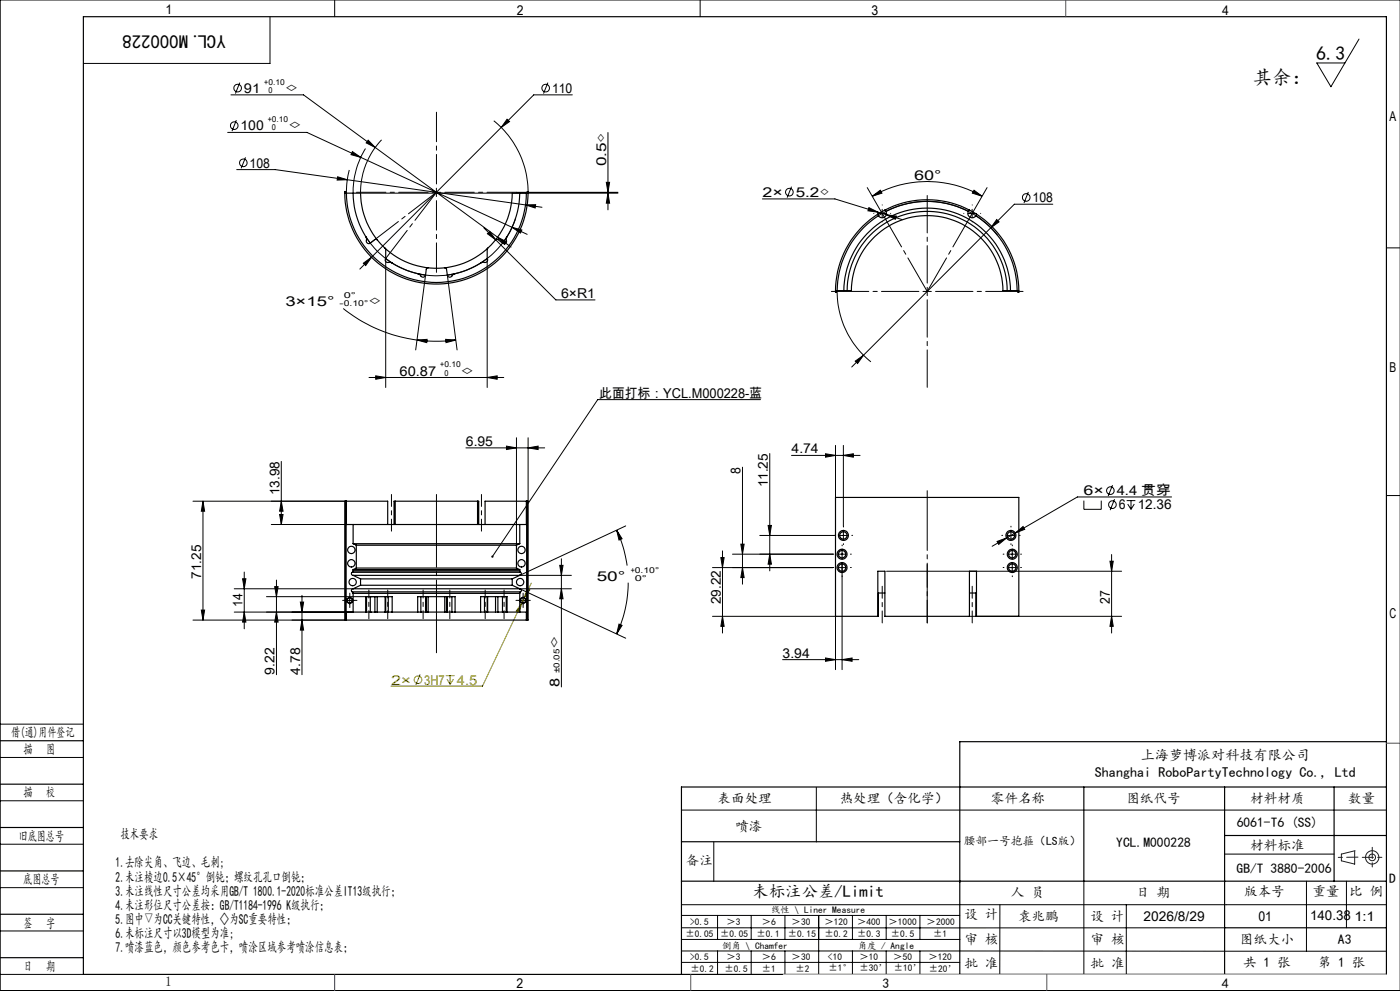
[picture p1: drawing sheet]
<svg xmlns="http://www.w3.org/2000/svg" width="420mm" height="297mm" viewBox="0 0 420 297" stroke-linecap="round" stroke-linejoin="round" font-family="sans-serif">
<g fill="none" stroke="#808000" stroke-width=".3">
<path d="M157.2 179.3l-12.5 26.3h-27.4M158.1 176.4l.9 .4-1.8 2.5zM159.4 174.8l-2.2 4.5M156.6 180.6l-.8 2.9-.9-.4zM126 202.1l-1.3 3.2M133.7 202.5h2.6M134.1 203.5l.9 1.6M135 202.5v2.6M136 203.5l-1 1.6"/>
<circle cx="125.4" cy="203.7" r="1.14"/>
</g>
<g fill="none" stroke="#000" stroke-width=".3">
<path d="M100.4 0v5M210 0v5M420 0h-419.9v297h419.9M81 5v14h-56M407.7 11.7l-8.4 14.3-4.3-7.1h8.5M68.3 39.7h23.8l61.5 28.4M69.3 28.4h21.8l62.2 45.6M70.9 36l-1.3 3.3M71.9 24.8l-1.3 3.2M148.1 36.2a27.6 27.6 0 0 1 10.3 21.7M152.1 35.7l.8 .7-2.5 1.8zM164.4 24.8l-1.3 3.2"/>
<path d="M171.7 28.4h-11.6l-48.6 48.7M182.4 39.7v23.2M71 50.8h11.6l75.1 10.6M73.7 47.2l-1.3 3.2M101.3 53l2.9 .9-3.1 .1zM104.8 50.9l-.7 3.9-.2 3.1M105.7 45.4l2.5 1.8-2.9-.8zM109.6 44.5a24.5 24.5 0 0 0-3.7 13.4M110.5 42l2.1 2.2-2.7-1.4zM114.5 41.9a22.7 22.7 0 0 0-6.3 16h77.2M129.7 57.6h2.5M130.9 56.4v2.5"/>
<path d="M154.9 57.6h30.5M181.9 54.6h1l-.5 3zM182.4 57.9l.5 3h-1zM228.7 59.6h21.8l12.9 4M237.5 55.9l-1.4 3.3M260.2 56.2l4.5 7.8M261.7 58.8l2.4-1.8 .5 .9zM261.7 58.8a32.9 32.9 0 0 1 32.9 0M292.2 57l2.4 1.8-2.9-.9zM296.1 56.2l-4.5 7.8M308.5 57.5l-1.3 3.3M109 78.9l2.5-1.8-1.8 2.5z"/>
<path d="M111.5 77.1l-3.5 3.5M115.7 77.5v38.6M145.2 68.3l3.5 3.6M146.2 77.5v38.6M146.2 70.1l.7-.7 1.8 2.5zM148.7 71.9l18.1 18h11.7M149.3 71.1l2.7 1.4-.6 .8zM153.6 68.1l3 .8-.5 .9zM153.6 68.1l4.6 2.1M154.7 65.4a25 25 0 0 1-20.7 17.1 25 25 0 0 1-24.3-11.6M157.7 61.4l3-.1-.2 1zM157.7 61.4l4.9 .7"/>
<path d="M260.7 62.2l2.7 1.4-3-.4zM263.4 64h2.5M263.4 63.6l2.5 .7M263.5 64.7a27 27 0 0 1 35.7 5.8M264.7 62.7v2.5M265.9 64.3l3 .5-.3 .9zM265.9 64.3l4.8 1.5M290.4 64h2.5M291.6 62.7v2.5M299 65.8l.7 .7-2.4 1.8zM315.8 61.2h-11.5l-48.8 48.8M415.9 74.3h4.1"/>
<path d="M103 92.5a44.9 44.9 0 0 0 22.1 9.4M127.7 82.4l-3 22.5M134.2 82.4l2.9 22.5M251.1 87.1a27.2 27.2 0 0 0 10.2 21.3M276.9 87.3h2.5M278.2 86.1v2.5M110.7 113.1h40.4M112.7 112.6l3 .5-3 .6zM125.1 101.9l3-.2-.1 1zM125.1 101.9l4.9 .4 6.7-.4M133.7 101.7l3 .2-2.9 .8zM146.2 113.1l3-.5v1.1z"/>
<path d="M228.1 119.8h-48.8l-31.6 47M256.6 108.2l2.4-1.7-1.7 2.4zM84.4 138.3v18.9M139.8 134.2h23.6M151.9 133.7l3 .5-3 .5zM154.9 131.2v32.2M158.4 134.2l3-.5v1zM158.4 131.2v19M230.9 135.9v35.2M237.5 136.5h20.5M247.7 136l2.9 .5-2.9 .5zM250.6 133.5v15.6"/>
<path d="M253 136.5l3-.5v1zM253 133.5v24.2M57.9 150.2h46M60.9 150.2l.5 3h-1zM60.9 150.2v35.6M81.4 157.2h22.5M83.9 154.2h1l-.5 3zM84.4 150.2l.5 3h-1zM185 158.9l1.6 2.6-.9 .4zM185 158.9l2 5.2 1.1 5.4M187.7 157.6l-31.8 14.8h15.5M222.7 140v35.1"/>
<path d="M230.4 157.5h1l-.5 3zM253 159.2v2.5M303.3 159.2v2.5M304.6 159.7l2.3-1.9 .5 .8zM304.6 159.7l-2.6 1.5M325.2 150v2.6h5.2v-2.6M333.8 145.4l-1.3 3.3M334.4 149.6l-1.3 3.3M338 150h2.6M338.3 151.1l1 1.5M339.3 150v2.6M340.3 151.1l-1 1.5"/>
<path d="M351.5 148.9h-28.3l-18.6 10.8M415.9 148.5h4.1M70.3 176.5h35.6M72.8 173.5h1l-.5 3zM73.3 171.4v17.1M79.9 178.8h33.3M82.4 175.8h1l-.5 3zM82.9 173.8v28.4M90.6 178.4v23.8M103.7 179.9h2.5M104.9 178.7v2.5M155.7 179.9h2.5"/>
<path d="M156.9 178.7v2.5M167.9 169.4h1l-.5 3zM168.4 167.5v38.4M168.4 176.5l.5 3h-1zM171.4 176.5h-15.5l31.8 14.8M188.5 174.6a36 36 0 0 1-3.5 15.4M213.7 170.1h36.2M216.3 167.1h.9l-.5 3zM216.7 165.1v24.6M222.2 163.1h1l-.5 3zM222.7 170.1l.5 3h-1zM227.9 160.5h22.4"/>
<path d="M230.9 166.1l.5 3h-1zM249.9 166.1h-30.2M251.4 166.1h2.5M251.4 170.1h2.5M251.8 160.5h2.5M252.6 164.8v2.6M252.6 168.8v31.9M266 171.2h70.5M299.1 162.3l2.9-1.1-2.4 2zM302 161.2l-4.4 2.5M302 160.5h2.5M302.4 166.1h2.5"/>
<path d="M302.4 170.1h2.5M303.7 164.8v2.6M303.7 168.8v2.5M333 168.2h1l-.5 3zM333.5 166.2v23.5M57.9 185.8h46M60.4 182.8h1l-.5 3zM70.3 183.4h35.6M73.3 183.4l.5 3h-1zM82.9 183.4l.5 3h-1zM90.1 180.4h1l-.5 3zM90.6 185.8l.5 3h-1z"/>
<path d="M185.7 187l.9 .4-1.6 2.6zM213.7 184.7h36.9v16M216.7 184.7l.5 3h-.9zM234.8 197.7h22.8M247.7 197.2l2.9 .5-2.9 .5zM252.6 197.7l3-.5v1zM290.8 184.7h45.7M333.5 184.7l.5 3h-1zM0 217h25M0 227h25M0 240h25M244.9 236v16.3"/>
<path d="M0 253h25M204.4 242.8h211.5M214.1 252.4v11.8M367.4 256h32.8M0 266h25M0 279h25M204.4 271.1h211.5M204.4 278.1h163M204.4 274.4h83.5M215.3 274.4v7.1M225.4 274.4v7.1M235.5 274.4v7.1"/>
<path d="M245.6 274.4v17.6M255.7 274.4v7.1M265.9 274.4v7.1M276 274.4v7.1M300 271.1l-.1 21M325.2 264.1v27.9M337.9 271.1v20.9M391.9 264.1v21M403.9 264.1v14M0 292h25M204.4 285l211.5 .1M204.4 288.4h83.5"/>
<path d="M204.5 281.5h83.5M215.3 285v7M225.4 285v7M235.5 285v7M255.7 285v7M265.9 285v7M276 285v7M287.9 292h128"/>
<circle cx="70.3" cy="37.6" r="1.14"/>
<circle cx="71.3" cy="26.4" r="1.15"/>
<circle cx="163.7" cy="26.4" r="1.15"/>
<circle cx="73" cy="48.8" r="1.15"/>
<circle cx="236.8" cy="57.6" r="1.15"/>
<circle cx="307.9" cy="59.2" r="1.15"/>
<circle cx="333.1" cy="147.1" r="1.15"/>
<circle cx="333.7" cy="151.3" r="1.15"/>
</g>
<g fill="none" stroke="#191924" stroke-width=".3">
<path d="M402.4 256l4-1v4l-4-1z"/>
<circle cx="411.7" cy="257" r="1"/>
<circle cx="411.7" cy="257" r="2"/>
</g>
<g fill="none" stroke="#000" stroke-width=".3" stroke-dasharray="30.5 1.3 1.3 1.3">
<path d="M262.2 64h-.1M264.7 61.5v-.1M264.7 66.5h.1M267.2 64h.1M289.2 64h-.1M291.7 61.5v-.1M291.7 66.5h.1M294.2 64h.1M253 158v-.3M303.3 158v-.3M103.7 179.9h-.9M104.9 178.7v-.9"/>
<path d="M106.2 179.9h.9M155.7 179.9h-.9M156.9 178.7v-.9M158.2 179.9h.9M250.1 166.1h-.2M250.1 170.1h-.2M250.5 160.5h-.2M252.6 163.6v-.3M252.6 168.6v.2M252.6 167.6v-.3M252.6 172.6v.2M253 163v.2"/>
<path d="M255.1 166.1h.3M255.1 170.1h.3M255.5 160.5h.3M300.8 160.5h-.3M301.2 166.1h-.3M301.2 170.1h-.3M303.3 163v.2M303.7 163.6v-.3M303.7 168.6v.2M303.7 167.6v-.3M303.7 172.6v.2M305.8 160.5h.2"/>
<path d="M306.2 166.1h.2M306.2 170.1h.2M104.9 181.2v.9M156.9 181.2v.9"/>
</g>
<path d="M275.7 87.3h-26.3M278.2 84.8v-26.2M278.2 89.8v26.3M280.7 87.3h26.2" fill="none" stroke="#000" stroke-width=".3" stroke-dasharray="30.5 1.3 1.3 1.3" stroke-dashoffset="19.3"/>
<path d="M130.9 148.2v47.4" fill="none" stroke="#000" stroke-width=".3" stroke-dasharray="30.5 1.3 1.3 1.3" stroke-dashoffset="8.7"/>
<path d="M117.4 159.2v-11M144.4 159.2v-11M264.7 175.7v11M291.7 175.7v11" fill="none" stroke="#000" stroke-width=".3" stroke-dasharray="30.5 1.3 1.3 1.3" stroke-dashoffset="26.9"/>
<path d="M110.7 176.8v8.6M116.3 176.8v8.6M126.9 176.8v8.6M134.9 176.8v8.6M145.6 176.8v8.6M151.2 176.8v8.6" fill="none" stroke="#000" stroke-width=".3" stroke-dasharray="30.5 1.3 1.3 1.3" stroke-dashoffset="28.1"/>
<path d="M128.4 57.6h-21.5M130.9 55.1v-21.5M133.4 57.6h21.5M130.9 60.1v21.5" fill="none" stroke="#000" stroke-width=".3" stroke-dasharray="30.5 1.3 1.3 1.3" stroke-dashoffset="21.6"/>
<path d="M278.2 169.2v17.5" fill="none" stroke="#000" stroke-width=".3" stroke-dasharray="30.5 1.3 1.3 1.3" stroke-dashoffset="23.6"/>
<path d="M278.2 147.1v39.6" fill="none" stroke="#000" stroke-width=".3" stroke-dasharray="30.5 1.3 1.3 1.3" stroke-dashoffset="12.6"/>
<path d="M130.9 57.6l-15.2 19.9M111.1 72.8l19.8-15.2" fill="none" stroke="#000" stroke-width=".3" stroke-dasharray="30.5 1.3 1.3 1.3" stroke-dashoffset="19.9"/>
<path d="M264.7 64l13.5 23.3M278.2 87.3l13.5-23.3" fill="none" stroke="#000" stroke-width=".3" stroke-dasharray="30.5 1.3 1.3 1.3" stroke-dashoffset="18.9"/>
<g fill="none" stroke="#000" stroke-width=".35">
<path d="M25 5h390.9v287h-390.9zM0 222h25M0 235h25M325.2 235.9v28.2M367.4 235.9v56.1M400.2 235.9v28.3M415.9 235.9h-211.5v56.1M415.9 222.3h-128v69.7M0 248h25M204.4 252.3h83.5M367.4 250.4h48.5M0 261h25"/>
<path d="M0 274h25M204.4 264.1h211.5M367.4 278.1h48.5M0 287h25"/>
</g>
<path d="M407.4 256.9l-5.9 .1M408.7 256.9h6M411.7 253.9v6" fill="none" stroke="#191924" stroke-width=".3" stroke-dasharray="6.3 1.3 1.3 1.3" stroke-dashoffset="3"/>
<path d="M235 292h180.9" fill="none" stroke="#c0c0c0" stroke-width=".3"/>
<path d="M319.7 0v5M415.9 222.7h4.1M100.4 292v5M207.2 292v5M314 292v5" fill="none" stroke="#00f" stroke-width=".3"/>
<path d="M406.4 255h.1" fill="none" stroke="#0ff" stroke-width=".3"/>
<g fill="#000">
<path d="M147.5 166.5a.34 .34 0 0 1 .6 .3 .34 .34 0 0 1-.6 .3l.2-.3-.2 .3z"/>
<path d="M292.2 57l2.4 1.8-2.9-.9zM261.7 58.8l2.4-1.8 .5 .9z"/>
<path d="M151.9 133.7l3 .5-3 .5zM158.4 134.2l3-.5v1zM185.7 187l.9 .4-1.6 2.6zM185 158.9l1.6 2.6-.9 .4zM149.3 71.1l2.1 2.2 .6-.8zM110.5 42l-.6 .8 2.7 1.4zM153.6 68.1l2.5 1.7 .5-.9zM105.7 45.4l-.4 1 2.9 .8zM157.7 61.4l2.8 .9 .2-1zM101.3 53l-.2 1 3.1-.1zM109 78.9l.7 .7 1.8-2.5zM152.1 35.7l-1.7 2.5 2.5-1.8zM146.9 69.4l-.7 .7 2.5 1.8zM125.1 101.9l3-.2-.1 1zM133.7 101.7l3 .2-2.9 .8zM112.7 112.6l3 .5-3 .6zM146.2 113.1l3-.5v1.1zM299.1 162.3l.5 .9 2.4-2zM304.6 159.7l2.8-1.1-.5-.8zM256.6 108.2l.7 .7 1.7-2.4zM299 65.8l-1.7 2.5 2.4-1.8zM265.9 64.3l2.7 1.4 .3-.9zM260.7 62.2l-.3 1 3 .4z"/>
<path d="M253 136.5l3-.5v1zM247.7 136l2.9 .5-2.9 .5zM252.6 197.7l3-.5v1zM247.7 197.2l2.9 .5-2.9 .5z"/>
<path d="M72.8 173.5h1l-.5 3zM73.3 183.4l.5 3h-1z"/>
<path d="M82.4 175.8h1l-.5 3zM82.9 183.4l.5 3h-1zM90.1 180.4h1l-.5 3zM90.6 185.8l.5 3h-1zM84.4 150.2l.5 3h-1zM83.9 154.2h1l-.5 3zM167.9 169.4h1l-.5 3zM168.4 176.5l.5 3h-1zM333 168.2h1l-.5 3zM333.5 184.7l.5 3h-1zM222.2 163.1h1l-.5 3zM222.7 170.1l.5 3h-1z"/>
<path d="M216.3 167.1h.9l-.5 3zM216.7 184.7l.5 3h-.9z"/>
<path d="M60.4 182.8h1l-.5 3zM60.9 150.2l.5 3h-1zM182.4 57.9l.5 3h-1zM181.9 54.6h1l-.5 3zM230.9 166.1l.5 3h-1zM230.4 157.5h1l-.5 3z"/>
</g>
<path d="M158.1 176.4l-.9 2.9 1.8-2.5zM156.6 180.6l-1.7 2.5 .9 .4z" fill="#808000"/>
<g fill="none" stroke="#000" stroke-width=".35">
<path d="M103.9 57.9a27 27 0 0 0 27 26.8 27 27 0 0 0 27-26.8M105.9 57.9a25 25 0 0 0 3.8 13M155.9 57.9a25.4 25.4 0 0 1-3.8 13M109.7 70.9l.3 .7a.88 .88 0 0 0 0 1.1 .88 .88 0 0 0 1.1 .2M109.7 70.9l1.4 2M113.2 71.9a23.2 23.2 0 0 1-5-14h-4.5v-.5h-.3a27.5 27.5 0 0 0 27.5 27.7 27.5 27.5 0 0 0 27.5-27.7h-.2l-.1 .5h-4.4a22.6 22.6 0 0 1-5 14M113.2 71.9l-.3-.2-.4 .1-1.4 1.1M113.2 71.9l2.3 2.5M115.5 74.4l.2 .3v2.8M115.5 74.4a22.4 22.4 0 0 0 12.9 5.9M115.7 77.5a.85 .85 0 0 0 .2 1 .85 .85 0 0 0 1 .1l.8 .2M115.7 77.5l2 1.3"/>
<path d="M117.7 78.8a25.4 25.4 0 0 0 7.6 3.2M144.2 78.8a25.4 25.4 0 0 1-7.7 3.2M146.2 77.5a.87 .87 0 0 1-.2 1.1 .87 .87 0 0 1-1.1 0l-.7 .2M146.2 77.5l-2 1.3M146.3 74.4l-.1 3.1M146.3 74.4a22.4 22.4 0 0 1-12.9 5.9M148.7 71.9l-2.4 2.5M148.7 71.9l.6-.1 1.4 1.1M152.1 70.9l-.2 .7a.88 .88 0 0 1-.1 1.1 .88 .88 0 0 1-1.1 .2M152.1 70.9l-1.4 2M263.3 64.2a27.5 27.5 0 0 0-12.7 23.4h.3l.1-.5h4.4a22.7 22.7 0 0 1 22.7-22.5 22.7 22.7 0 0 1 22.8 22.5h4.4l.1 .5h.2a27.5 27.5 0 0 0-12.7-23.4M263.3 64.2l.2 .5"/>
<path d="M263.5 64.7a26.9 26.9 0 0 0-12.4 22.4M265.5 63l.3 .4M265.5 63a27.5 27.5 0 0 1 25.3 0M265.5 63l-2.2 1.2M265.8 63.4a27 27 0 0 1 24.7 0M265.8 63.4a1.3 1.3 0 0 1-.5 1.7 1.3 1.3 0 0 1-1.8-.4M290.5 63.4a1.3 1.3 0 0 0 .5 1.7 1.3 1.3 0 0 0 1.8-.4M290.8 63l-.3 .4M290.8 63l2.1 1.2M292.8 64.7a26.9 26.9 0 0 1 12.4 22.4M292.9 64.2l-.1 .5M125.3 82l.7 .4a.89 .89 0 0 0 .8 .6 .89 .89 0 0 0 .9-.6"/>
<path d="M125.3 82l2.4 .4M127.7 82.4h.1M128.4 80.3l-.5 .4-.2 1.7M128.4 80.3h5M133.4 80.3l.5 .3 .3 1.8M134.2 82.4h.1M136.5 82l-.6 .4a.86 .86 0 0 1-.8 .6 .86 .86 0 0 1-.9-.6M136.5 82l-2.3 .4M253.2 87.1a25 25 0 0 1 24.9-24.7 25 25 0 0 1 25 24.7M254.1 87.1a24 24 0 0 1 24-23.8 24 24 0 0 1 24.1 23.8M103.7 150.2h.1M103.7 150.2h-.3v35.6h.3"/>
<path d="M103.7 150.2v35.6M103.8 150.2h.1M103.8 150.2v35.6M103.9 150.2h12.4v7M103.9 150.2v7h2M105.9 157.2h50M105.9 157.2v5.7M118.6 150.2h-.4v7M118.6 150.2h24.7M118.6 150.2v7M143.3 150.2h.3v7M143.3 150.2v7"/>
<path d="M155.9 157.2v5.7M157.9 150.2h-12.4v7M157.9 150.2h.2M157.9 150.2v7h-2M158.1 150.2h.1M158.1 150.2v35.6M158.2 150.2h.2v35.6h-.2M158.2 150.2v35.6M105.7 177.4l.2 .4M105.7 171.5a.49 .49 0 0 0-.3 .6 .49 .49 0 0 0 .5 .3M105.7 177.4h50.4M105.7 171.5h50.4"/>
<path d="M105.9 171.1l-.2 .4M105.9 171.1h50M105.9 170.7h50M105.9 176.5h50M105.9 176.5a.5 .5 0 0 0-.5 .3 .5 .5 0 0 0 .3 .6M105.9 172.4h50M105.9 162.9h50M105.9 170.7v.4M105.9 177.8v5.6M105.9 162.9l1 .5M105.9 172.4l2.3 1.1M106.9 163.4h48"/>
<path d="M106.9 170.2h48M106.9 163.4v6.8M106.9 170.2l-1 .5M108.2 175.4h45.5M108.2 173.5h45.5M108.2 173.5v1.9M108.2 175.4l-2.3 1.1M110 178.8v4.6M111.1 178.8h-1.4v4.6M111.1 178.8h.1M111.1 178.8h1.4M111.1 178.8v4.6"/>
<path d="M112.5 178.8h.7M112.5 178.8v4.6M113.2 178.8h2.3M113.2 178.8v4.6M115.5 178.8h.2M115.5 178.8v4.6M115.7 178.8h2v4.6M115.7 178.8v4.6M116.5 178.8v4.6M126.3 178.8v4.6M127.7 178.8h-2.4v4.6M127.7 178.8h.2"/>
<path d="M127.7 178.8v4.6M127.9 178.8h.5M127.9 178.8v4.6M128.4 178.8h5M128.4 178.8v4.6M133.4 178.8h.5M133.4 178.8v4.6M133.9 178.8h.3M133.9 178.8v4.6M134.2 178.8h2.3v4.6M134.2 178.8v4.6M135.6 178.8v4.6"/>
<path d="M145.3 178.8v4.6M146.2 178.8h-2v4.6M146.2 178.8h.1M146.2 178.8v4.6M146.3 178.8h2.4M146.3 178.8v4.6M148.7 178.8h.7M148.7 178.8v4.6M149.4 178.8v4.6M149.4 178.8h1.3M150.7 178.8h1.4v4.6M150.7 178.8h.1"/>
<path d="M150.7 178.8v4.6M151.9 178.8v4.6M153.7 175.4l2.2 1.1M153.7 173.5v1.9M154.9 163.4v6.8M154.9 170.2l1 .5M155.9 176.5h.1M155.9 172.4h.1M155.9 176.5a.59 .59 0 0 1 .5 .5 .59 .59 0 0 1-.4 .6l-.1 .2M155.9 177.8h-50M155.9 171.1l.1 .1a.61 .61 0 0 1 .4 .6 .61 .61 0 0 1-.5 .6M155.9 170.7v.4"/>
<path d="M155.9 177.8v5.6M155.9 172.4l-2.2 1.1M155.9 162.9l-1 .5M156 172.4h.1M156.1 176.5h-.1M265.5 177.7h-2v7h-.2M290.8 177.7h2v7h.1M103.7 185.8h.1M103.8 185.8h.1M103.9 185.8h54M105.9 183.4h3.8M105.9 183.4h-2v2.4"/>
<path d="M109.7 183.4h.3M110 183.4h1.1M111.1 183.4h.1M111.1 183.4h1.4M112.5 183.4h.7M113.2 183.4h2.3M115.5 183.4h.2M115.7 183.4h.8M116.5 183.4h1.2M117.7 183.4h7.6M125.3 183.4h1M126.3 183.4h1.4"/>
<path d="M127.7 183.4h.2M127.9 183.4h.5M128.4 183.4h5M133.4 183.4h.5M133.9 183.4h.3M134.2 183.4h1.4M135.6 183.4h.9M136.5 183.4h7.7M144.2 183.4h1.1M145.3 183.4h.9M146.2 183.4h.1M146.3 183.4h2.4"/>
<path d="M148.7 183.4h.7M149.4 183.4h1.3M150.7 183.4h.1M150.7 183.4h1.2M151.9 183.4h.2M152.1 183.4h3.8M155.9 183.4h2v2.4M157.9 185.8h.2M158.1 185.8h.1M263.3 184.7h-12.7v-35.6h55v35.6h-12.7M263.3 184.7v-13.5h2.2v13.5h25.3v-13.5h2.1v13.5"/>
<circle cx="104.9" cy="179.9" r=".75"/>
<circle cx="104.9" cy="179.9" r=".89"/>
<circle cx="105.4" cy="168.8" r="1.1"/>
<circle cx="105.4" cy="164.8" r="1.09"/>
<circle cx="105.8" cy="174.4" r="1.09"/>
<circle cx="156" cy="174.4" r="1.09"/>
<circle cx="156.5" cy="164.8" r="1.09"/>
<circle cx="156.5" cy="168.8" r="1.1"/>
<circle cx="156.9" cy="179.9" r=".75"/>
<circle cx="156.9" cy="179.9" r=".89"/>
<circle cx="252.6" cy="170.1" r="1.49"/>
<circle cx="252.6" cy="166.1" r="1.1"/>
<circle cx="252.6" cy="170.1" r="1.09"/>
<circle cx="252.6" cy="166.1" r="1.49"/>
<circle cx="253" cy="160.5" r="1.09"/>
<circle cx="253" cy="160.5" r="1.5"/>
<circle cx="303.3" cy="160.5" r="1.5"/>
<circle cx="303.3" cy="160.5" r="1.09"/>
<circle cx="303.7" cy="166.1" r="1.49"/>
<circle cx="303.7" cy="170.1" r="1.09"/>
<circle cx="303.7" cy="166.1" r="1.1"/>
<circle cx="303.7" cy="170.1" r="1.49"/>
</g>
<g font-size="5.8">
<text x="394.8" y="18">6.3</text>
<text x="375.9" y="25.2">其余：</text>
</g>
<text font-size="5.6" x="67.7" y="10.6" transform="rotate(-180 67.7 10.6)">YCL.M000228</text>
<text font-size="4.9" x="225.7" y="269">未标注公差/Limit</text>
<g font-size="4.2">
<text x="342.2" y="227.9">上海萝博派对科技有限公司</text>
<text x="328.5" y="232.8">Shanghai RoboPartyTechnology Co., Ltd</text>
<text x="36.1" y="251.5">技术要求</text>
<text x="34.7" y="260">1.去除尖角、飞边、毛刺;</text>
<text x="34.7" y="264.2">2.未注棱边0.5×45°倒钝；螺纹孔孔口倒钝；</text>
<text x="34.7" y="268.5">3.未注线性尺寸公差均采用GB/T 1800.1-2020标准公差IT13级执行；</text>
<text x="34.7" y="272.7">4.未注形位尺寸公差按：GB/T1184-1996 K级执行；</text>
<text x="34.7" y="276.9">5.图中▽为CC关键特性，◇为SC重要特性；</text>
<text x="34.7" y="281.2">6.未标注尺寸以3D模型为准;</text>
<text x="34.7" y="285.4">7.喷漆蓝色，颜色参考色卡，喷涂区域参考喷涂信息表；</text>
</g>
<g font-size="4.1">
<text x="49.6" y="4.3">1</text>
<text x="155.1" y="4.6">2</text>
<text x="261.4" y="4.6">3</text>
<text x="366.6" y="4.6">4</text>
<text x="73.2" y="27.9">91</text>
<text x="85.4" y="27.9">◇</text>
<text x="165.6" y="27.9">110</text>
<text x="72.2" y="39.1">100</text>
<text x="86.4" y="39.1">◇</text>
<text x="416.9" y="36.3">A</text>
<text x="74.9" y="50.2">108</text>
<text x="181.8" y="49.9" transform="rotate(-90 181.8 49.9)">0.5◇</text>
<text x="274.2" y="53.8">60°</text>
<text x="228.7" y="59">2×</text>
<text x="238.7" y="59">5.2◇</text>
<text x="309.8" y="60.6">108</text>
<text x="168.4" y="89.3">6×R1</text>
<text x="85.6" y="91.9">3×15°</text>
<text x="110.5" y="91.9">◇</text>
<text x="119.9" y="112.6">60.87</text>
<text x="138.2" y="112.6">◇</text>
<text x="416.9" y="111.3">B</text>
<text x="179.8" y="119.1">此面打标：YCL.M000228-蓝</text>
<text x="139.8" y="133.6">6.95</text>
<text x="237.5" y="135.9">4.74</text>
<text x="222.2" y="142" transform="rotate(-90 222.2 142)">8</text>
<text x="83.8" y="148.4" transform="rotate(-90 83.8 148.4)">13.98</text>
<text x="230.4" y="146.1" transform="rotate(-90 230.4 146.1)">11.25</text>
<text x="325" y="148.5">6×</text>
<text x="335" y="148.5">4.4 贯穿</text>
<text x="335.6" y="152.7">6</text>
<text x="341.3" y="152.7">12.36</text>
<text x="60.3" y="173.4" transform="rotate(-90 60.3 173.4)">71.25</text>
<text x="179" y="174">50°</text>
<text x="72.7" y="182" transform="rotate(-90 72.7 182)">14</text>
<text x="216.2" y="181.1" transform="rotate(-90 216.2 181.1)">29.22</text>
<text x="332.9" y="181" transform="rotate(-90 332.9 181)">27</text>
<text x="416.9" y="185.3">C</text>
<text x="167.9" y="194.4" transform="rotate(-90 167.9 194.4)">◇</text>
<text x="234.8" y="197.1">3.94</text>
<text x="82.4" y="202.2" transform="rotate(-90 82.4 202.2)">9.22</text>
<text x="90" y="202.2" transform="rotate(-90 90 202.2)">4.78</text>
<text x="167.9" y="205.8" transform="rotate(-90 167.9 205.8)">8</text>
<text x="3.3" y="220.9">借(通)用件登记</text>
<text x="7.1" y="226">描</text>
<text x="13.9" y="226">图</text>
<text x="7" y="238.9">描</text>
<text x="13.8" y="238.9">校</text>
<text x="215.3" y="240.8">表面处理</text>
<text x="251.9" y="240.8">热处理（含化学）</text>
<text x="297.3" y="240.8">零件名称</text>
<text x="337.9" y="240.8">图纸代号</text>
<text x="375.1" y="240.8">材料材质</text>
<text x="404.4" y="240.8">数量</text>
<text x="220.6" y="249">喷漆</text>
<text x="371" y="247.7">6061-T6 (SS)</text>
<text x="5.6" y="252">旧底图总号</text>
<text x="334.9" y="253.7">YCL.M000228</text>
<text x="375.1" y="254.9">材料标准</text>
<text x="205.7" y="259.3">备注</text>
<text x="371" y="261.6">GB/T 3880-2006</text>
<text x="7" y="265">底图总号</text>
<text x="303.3" y="269">人 员</text>
<text x="340.8" y="269">日 期</text>
<text x="373.2" y="268.7">版本号</text>
<text x="393.7" y="268.7">重量</text>
<text x="404.8" y="268.7">比 例</text>
<text x="416.7" y="264.6">D</text>
<text x="289.3" y="275.5">设 计</text>
<text x="393" y="275.7">140.38</text>
<text x="7" y="278">签</text>
<text x="13.8" y="278">字</text>
<text x="305.4" y="276">袁兆鹏</text>
<text x="327.2" y="276">设 计</text>
<text x="343.1" y="276">2026/8/29</text>
<text x="377.5" y="276">01</text>
<text x="406.3" y="276">1:1</text>
<text x="289.3" y="283">审 核</text>
<text x="327.2" y="282.9">审 核</text>
<text x="372" y="283">图纸大小</text>
<text x="401.4" y="283">A3</text>
<text x="7" y="291">日</text>
<text x="13.8" y="291">期</text>
<text x="289.3" y="290.1">批 准</text>
<text x="327.2" y="290">批 准</text>
<text x="373" y="289.8">共 1 张</text>
<text x="395.4" y="289.8">第 1 张</text>
<text x="49.6" y="295.6">1</text>
<text x="154.9" y="296">2</text>
<text x="264.7" y="296">3</text>
<text x="366.6" y="296">4</text>
</g>
<g font-size="4.1" fill="#808000">
<text x="117.3" y="205.2">2×</text>
<text x="127.3" y="205.2">3H7</text>
<text x="137.1" y="205.2">4.5</text>
</g>
<text font-size="3.5" x="289.1" y="253.4">腰部一号抱箍（LS版）</text>
<g font-size="2.8">
<text x="231.3" y="273.6">线性 \ Liner Measure</text>
<text x="205.6" y="280.8">±0.05</text>
<text x="207" y="277.2">&gt;0.5</text>
<text x="216" y="280.8">±0.05</text>
<text x="217.9" y="277.2">＞3</text>
<text x="227" y="280.8">±0.1</text>
<text x="228.5" y="277.2">＞6</text>
<text x="236.3" y="280.8">±0.15</text>
<text x="237.5" y="277.2">＞30</text>
<text x="247.4" y="277.2">＞120</text>
<text x="247.4" y="280.8">±0.2</text>
<text x="257.1" y="277.2">＞400</text>
<text x="257.1" y="280.8">±0.3</text>
<text x="266.6" y="277.2">＞1000</text>
<text x="267.3" y="280.8">±0.5</text>
<text x="278" y="277.2">＞2000</text>
<text x="279.9" y="280.8">±1</text>
<text x="207" y="287.8">&gt;0.5</text>
<text x="216.6" y="284.3">倒角 \ Chamfer</text>
<text x="217.9" y="287.8">＞3</text>
<text x="228.5" y="287.8">＞6</text>
<text x="237.5" y="287.8">＞30</text>
<text x="248.4" y="287.8">&lt;10</text>
<text x="257.3" y="284.3">角度 / Angle</text>
<text x="257.8" y="287.8">＞10</text>
<text x="268" y="287.8">＞50</text>
<text x="278.5" y="287.8">＞120</text>
<text x="207.1" y="291.3">±0.2</text>
<text x="217.3" y="291.3">±0.5</text>
<text x="228.5" y="291.3">±1</text>
<text x="238.7" y="291.3">±2</text>
<text x="248.6" y="291.1">±1°</text>
<text x="257.8" y="291.1">±30’</text>
<text x="268.1" y="291.1">±10’</text>
<text x="278.6" y="291.2">±20’</text>
</g>
<g font-size="2.4">
<text x="79.3" y="25.4">+0.10</text>
<text x="80.5" y="27.9">0</text>
<text x="80.3" y="36.7">+0.10</text>
<text x="81.5" y="39.1">0</text>
<text x="103.1" y="89.4">0°</text>
<text x="101.9" y="91.9">-0.10°</text>
<text x="132.1" y="110.1">+0.10</text>
<text x="133.3" y="112.6">0</text>
<text x="189.2" y="171.6">+0.10°</text>
<text x="190.4" y="174">0°</text>
<text x="167.9" y="201.8" transform="rotate(-90 167.9 201.8)">±0.05</text>
</g>
</svg>
